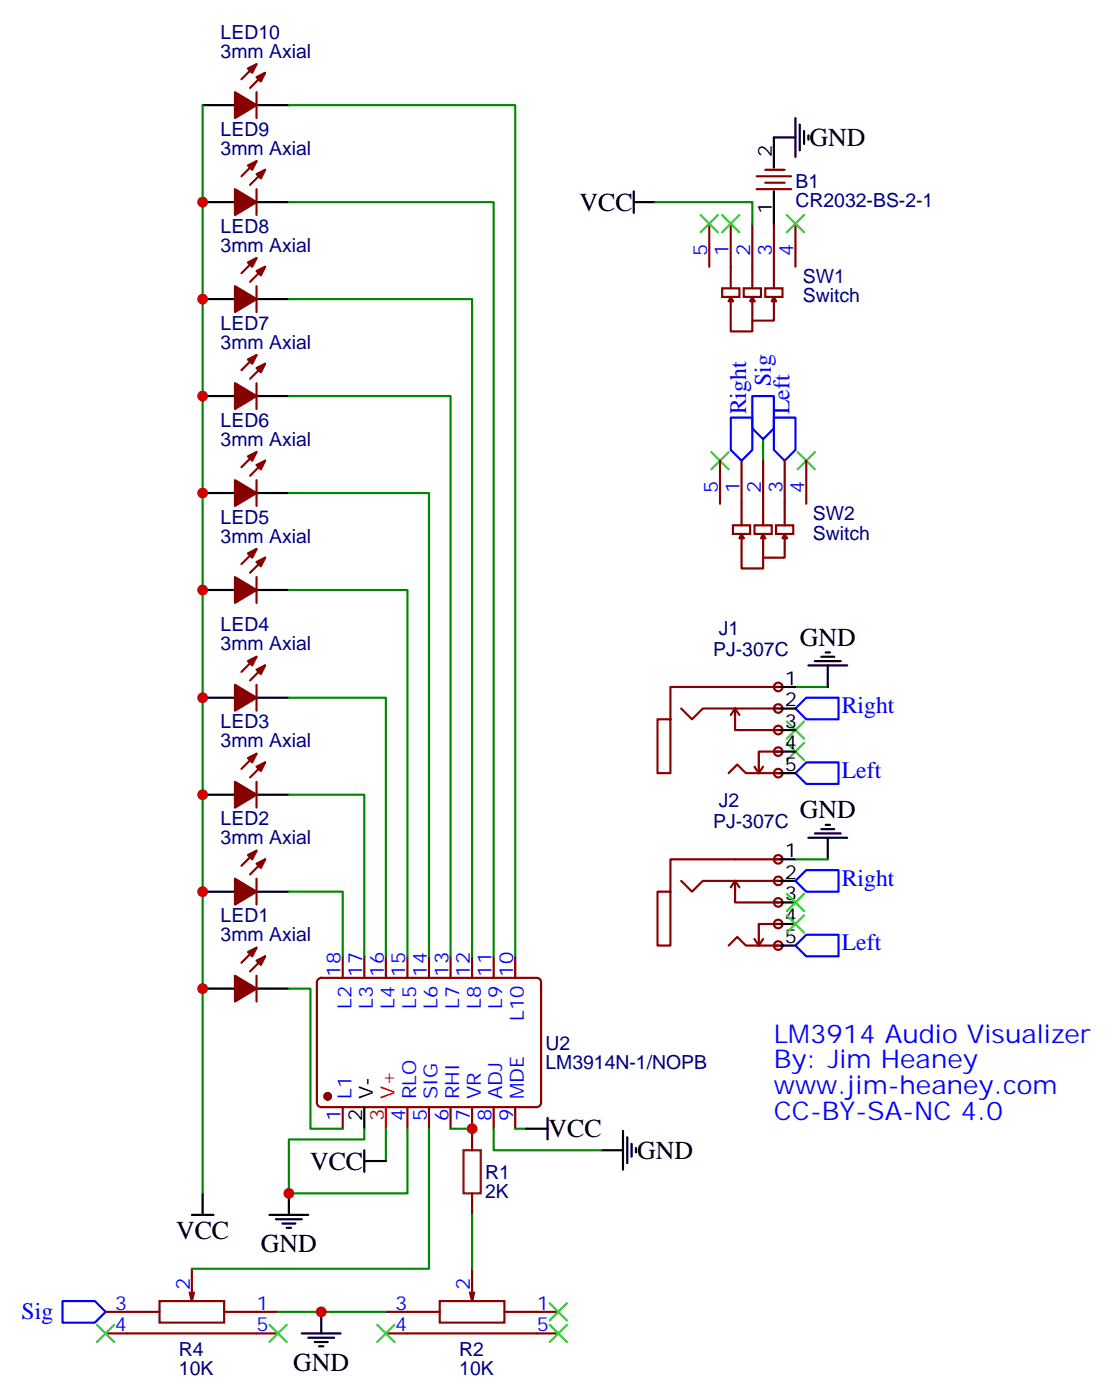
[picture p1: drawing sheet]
<svg xmlns="http://www.w3.org/2000/svg" width="183mm" height="229mm" viewBox="0 0 183 229" stroke-linecap="round" stroke-linejoin="round" font-family="sans-serif">
<path d="M116.4 74l2.8 2.8M119.2 74l-2.8 2.8M130.5 74l2.8 2.8M133.3 74l-2.8 2.8" fill="none" stroke="#3c3" stroke-width=".35"/>
<path d="M124.9 71.9v3.5" fill="none" stroke="#008700" stroke-width=".35"/>
<path d="M119.6 68.4h3.5v5.3l-1.7 1.7-1.8-1.7zM123.1 64.8h3.5v5.3l-1.7 1.8-1.8-1.8zM126.6 68.4h3.6v5.3l-1.8 1.7-1.8-1.7zM10.2 213h5.3l1.8 1.8-1.8 1.7h-5.3z" fill="none" stroke="#00f" stroke-width=".35"/>
<g fill="none" stroke="#870000" stroke-width=".35">
<path d="M117.8 75.4v7.1M121.4 75.4v10.6M124.9 75.4v10.6M128.4 75.4v10.6M131.9 75.4v7.1M119.9 86h2.9v1.4h-2.9zM121.4 87.4l.3 .7h-.7zM123.5 86h2.8v1.4h-2.8zM124.9 87.4v5.7h-3.5v-5.3M124.9 87.4l.3 .7h-.7zM127 86h2.8v1.4h-2.8zM128.4 87.4v3.9h-3.5"/>
<path d="M128.4 87.4l.4 .7h-.7z"/>
</g>
<g fill="#f0f0f0" stroke="#870000" stroke-width=".35">
<circle cx="127.4" cy="154.8" r=".71"/>
<circle cx="127.4" cy="151.3" r=".71"/>
<circle cx="127.4" cy="147.7" r=".71"/>
<circle cx="127.4" cy="144.2" r=".71"/>
<circle cx="127.4" cy="140.7" r=".71"/>
</g>
<g fill="none" stroke="#000" stroke-width=".35">
<path d="M132.3 108.9h6.3M133.3 108.2h4.3M134.4 107.5h2.1M135.1 106.8h.7M135.5 108.9v3.6M132.3 137.2h6.3M133.3 136.5h4.3M134.4 135.7h2.1M135.1 135h.7M135.5 137.2v3.5M126.6 140.7h3.6M126.6 144.2h3.6"/>
<path d="M126.6 147.7h3.6M126.6 151.3h3.6M126.6 154.8h3.6"/>
</g>
<path d="M111.5 144.2l1.7 1.8 1.8-1.8h12.4M119.2 154.8l1.4-1.4 1.5 1.4h5.3M120.3 144.2v3.5h7.1M120.3 144.2l-.7 1.1M120.3 144.2l.7 1.1M123.5 153.7l.7 1.1M124.9 153.7l-.7 1.1M127.4 151.3h-3.2v3.5M127.4 140.7h-17.7v5.3h-2.1v8.8h2.1v-8.8" fill="none" stroke="#870000" stroke-width=".35"/>
<path d="M130.2 112.5h5.3M130.2 140.7h5.3" fill="none" stroke="#008700" stroke-width=".35"/>
<path d="M130.2 116l1.7-1.8h5.3v3.6h-5.3zM130.2 126.6l1.7-1.8h5.3v3.5h-5.3zM130.2 154.8l1.7-1.8h5.3v3.6h-5.3zM131.9 142.5h5.3v3.5h-5.3l-1.7-1.8z" fill="none" stroke="#00f" stroke-width=".35"/>
<path d="M128.8 118.1l2.8 2.8M131.6 118.1l-2.8 2.8M128.8 121.6l2.8 2.9M131.6 121.6l-2.8 2.9M128.8 146.3l2.8 2.9M128.8 149.9l2.8 2.8M131.6 146.3l-2.8 2.9M131.6 149.9l-2.8 2.8" fill="none" stroke="#3c3" stroke-width=".35"/>
<g fill="#f0f0f0" stroke="#870000" stroke-width=".35">
<circle cx="127.4" cy="126.6" r=".71"/>
<circle cx="127.4" cy="123" r=".71"/>
<circle cx="127.4" cy="119.5" r=".71"/>
<circle cx="127.4" cy="116" r=".71"/>
<circle cx="127.4" cy="112.5" r=".71"/>
</g>
<g fill="none" stroke="#000" stroke-width=".35">
<path d="M33.2 17.2h5.3M42 17.2h5.3M130.2 19.3v6.4M33.2 33.1h5.3M42 33.1h5.3M103.7 33.1h3.5M103.7 31.3v3.6M126.6 31.3v5.3M130.2 22.5h-3.6v4.9M130.9 20.4v4.2M131.6 21.4v2.2M132.3 22.2v.7"/>
<path d="M33.2 49h5.3M42 49h5.3M33.2 64.8h5.3M42 64.8h5.3M33.2 96.6h5.3M33.2 80.7h5.3M42 96.6h5.3M42 80.7h5.3M33.2 114.2h5.3M42 114.2h5.3M126.6 112.5h3.6M126.6 116h3.6"/>
<path d="M126.6 119.5h3.6M33.2 130.1h5.3M42 130.1h5.3M126.6 123h3.6M126.6 126.6h3.6M33.2 146h5.3M42 146h5.3M33.2 161.9h5.3M42 161.9h5.3M31.4 198.9h3.5M33.2 195.4v3.5M44.1 198.9h6.3"/>
<path d="M45.2 199.6h4.2M47.3 195.4v3.5M59.6 181.3v3.5M59.6 188.3v3.5M59.6 190.1h3.5M86.1 184.8h3.5M89.6 183v3.5M98.4 188.3h3.6M102 185.1v6.4M102.7 186.2v4.2M103.4 187.3v2.1M104.1 188v.7"/>
<path d="M46.2 200.3h2.1M46.9 201h.7M49.4 218.3h6.3M50.4 219h4.3M51.5 219.7h2.1M52.6 214.8v3.5M52.2 220.4h.7"/>
</g>
<g fill="none" stroke="#870000" stroke-width=".35">
<path d="M42 15.1v4.2M42 10.5l-2.5 2.5M43.4 11.9l-2.5 2.5M42 31v4.2M42 26.4l-2.5 2.5M43.4 27.8l-2.5 2.5M116.1 36.6v7.1M119.6 36.6v10.6M123.1 36.6v10.6M123.8 31h5.7M123.8 28.9h5.7M125.2 29.9h3.2"/>
<path d="M125.2 27.8h3.2M126.6 36.6v10.6M130.2 36.6v7.1M42 46.8v4.3M42 58.1l-2.5 2.5M42 42.3l-2.5 2.4M43.4 59.5l-2.5 2.5M43.4 43.7l-2.5 2.4M118.2 47.2h2.8v1.4h-2.8zM119.6 48.6l.3 .7h-.7zM121.7 47.2h2.8v1.4h-2.8zM123.1 48.6v5.7h-3.5v-5.3"/>
<path d="M123.1 48.6l.4 .7h-.7zM125.2 47.2h2.9v1.4h-2.9zM126.6 48.6v3.9h-3.5M126.6 48.6l.4 .7h-.7zM42 62.7v4.3M42 78.6v4.2M42 74l-2.5 2.5M43.4 75.4l-2.5 2.5M42 94.5v4.2M42 89.9l-2.5 2.5M43.4 91.3l-2.5 2.5M42 112.1v4.2"/>
<path d="M42 107.5l-2.5 2.5M43.4 108.9l-2.5 2.5M111.5 116l1.7 1.8 1.8-1.8h12.4M120.3 116v3.5h7.1M120.3 116l-.7 1.1M120.3 116l.7 1.1M127.4 112.5h-17.7v5.3h-2.1v8.8h2.1v-8.8M42 139.3l-2.5 2.4M42 128v4.2M42 123.4l-2.5 2.5M43.4 124.8l-2.5 2.5M119.2 126.6l1.4-1.4 1.5 1.4h5.3"/>
<path d="M123.5 125.5l.7 1.1M124.9 125.5l-.7 1.1M127.4 123h-3.2v3.6M42 143.9v4.2M42 159.7v4.3M42 155.2l-2.5 2.4M43.4 140.7l-2.5 2.5M43.4 156.6l-2.5 2.4M56.1 156.6v3.5M59.6 156.6v3.5M63.1 156.6v3.5M66.7 156.6v3.5"/>
<path d="M70.2 156.6v3.5M73.7 156.6v3.5M77.3 156.6v3.5M80.8 156.6v3.5M84.3 156.6v3.5M52.1 160.3l.5-.2h35.2a.71 .71 0 0 1 .7 .7v19.8a.76 .76 0 0 1-.7 .7h-35.2a.76 .76 0 0 1-.7-.7v-19.8zM56.1 181.3v3.5M66.7 181.3v3.5M70.2 181.3v3.5M73.7 181.3v3.5M77.3 181.3v7M77.3 195.4v3.5"/>
<path d="M80.8 181.3v3.5M84.3 181.3v3.5M17.3 218.3h28.2M17.3 214.8h8.8M26.1 213h10.6v3.5h-10.6zM31 211.6l.4 1.4M31.4 207.7v5.3l.3-1.4M36.7 214.8h8.8M63.1 218.3h28.3M63.1 214.8h8.9M72 213h10.5v3.5h-10.5zM76.9 211.6l.4 1.4"/>
<path d="M77.3 207.7v5.3l.3-1.4M82.5 214.8h8.9"/>
</g>
<g fill="#870000" stroke="#870000" stroke-width=".35">
<path d="M38.5 143.9l3.5 2.1-3.5 2.1z"/>
<path d="M42 141.4l1.4-.7-.7 1.4z"/>
<path d="M40.6 140l1.4-.7-.7 1.4z"/>
<path d="M38.5 159.7l3.5 2.2-3.5 2.1z"/>
<path d="M42 157.3l1.4-.7-.7 1.4z"/>
<path d="M40.6 155.9l1.4-.7-.7 1.4z"/>
<path d="M38.5 128l3.5 2.1-3.5 2.1z"/>
<path d="M42 125.5l1.4-.7-.7 1.4z"/>
<path d="M40.6 124.1l1.4-.7-.7 1.4z"/>
<path d="M38.5 112.1l3.5 2.1-3.5 2.1z"/>
<path d="M42 109.6l1.4-.7-.7 1.4z"/>
<path d="M40.6 108.2l1.4-.7-.7 1.4z"/>
<path d="M38.5 94.5l3.5 2.1-3.5 2.1z"/>
<path d="M42 92l1.4-.7-.7 1.4z"/>
<path d="M40.6 90.6l1.4-.7-.7 1.4z"/>
<path d="M38.5 78.6l3.5 2.1-3.5 2.1z"/>
<path d="M42 76.1l1.4-.7-.7 1.4z"/>
<path d="M40.6 74.7l1.4-.7-.7 1.4z"/>
<path d="M38.5 62.7l3.5 2.1-3.5 2.2z"/>
<path d="M42 60.3l1.4-.8-.7 1.5z"/>
<path d="M40.6 58.8l1.4-.7-.7 1.4z"/>
<path d="M38.5 46.8l3.5 2.2-3.5 2.1z"/>
<path d="M42 44.4l1.4-.7-.7 1.4z"/>
<path d="M40.6 43l1.4-.7-.7 1.4z"/>
<path d="M38.5 31l3.5 2.1-3.5 2.1z"/>
<path d="M42 28.5l1.4-.7-.7 1.4z"/>
<path d="M40.6 27.1l1.4-.7-.7 1.4z"/>
<path d="M38.5 15.1l3.5 2.1-3.5 2.1z"/>
<path d="M42 12.6l1.4-.7-.7 1.4z"/>
<path d="M40.6 11.2l1.4-.7-.7 1.4z"/>
<circle cx="53.6" cy="179.5" r=".53"/>
</g>
<path d="M63.1 181.3v3.5" fill="none" stroke="#f00" stroke-width=".35"/>
<g fill="none" stroke="#008700" stroke-width=".35">
<path d="M33.2 17.2v178.2M47.3 17.2h37v139.4M47.3 33.1h33.5v123.5M107.2 33.1h15.9v3.5M47.3 49h30v107.6M47.3 64.8h26.4v91.8M47.3 96.6h19.4v60M47.3 80.7h22.9v75.9M47.3 114.2h15.8v42.4M47.3 130.1h12.3v26.5M47.3 146h8.8v10.6M47.3 161.9h3.5v22.9h5.3"/>
<path d="M59.6 184.8v1.7h-12.3v8.9h19.4v-10.6M63.1 184.8v5.3M70.2 184.8v22.9h-38.8M73.7 184.8h3.6M77.3 198.9v8.8M80.8 184.8v3.5h17.6M84.3 184.8h1.8M45.5 214.8h17.6"/>
</g>
<path d="M75.8 188.3h2.9v7.1h-2.9z" fill="none" stroke="#a10000" stroke-width=".35"/>
<g fill="none" stroke="#3c3" stroke-width=".35">
<path d="M114.7 35.2l2.8 2.8M117.5 35.2l-2.8 2.8M118.2 35.2l2.8 2.8M121 35.2l-2.8 2.8M128.8 35.2l2.8 2.8M131.6 35.2l-2.8 2.8M15.9 216.9l2.8 2.8M18.7 216.9l-2.8 2.8M44.1 216.9l2.8 2.8M46.9 216.9l-2.8 2.8M61.7 216.9l2.9 2.8M64.6 216.9l-2.9 2.8"/>
<path d="M90 213.4l2.8 2.8M90 216.9l2.8 2.8M92.8 213.4l-2.8 2.8M92.8 216.9l-2.8 2.8"/>
</g>
<g fill="#c00">
<circle cx="47.3" cy="195.4" r=".88"/>
<circle cx="33.2" cy="146" r=".88"/>
<circle cx="33.2" cy="161.9" r=".88"/>
<circle cx="33.2" cy="130.1" r=".88"/>
<circle cx="33.2" cy="114.2" r=".88"/>
<circle cx="33.2" cy="96.6" r=".88"/>
<circle cx="33.2" cy="80.7" r=".88"/>
<circle cx="33.2" cy="64.8" r=".88"/>
<circle cx="33.2" cy="49" r=".88"/>
<circle cx="33.2" cy="33.1" r=".88"/>
<circle cx="77.3" cy="184.8" r=".88"/>
<circle cx="52.6" cy="214.8" r=".88"/>
</g>
<g font-size="4.2">
<text x="132.5" y="23.9">GND</text>
<text x="94.8" y="34.5">VCC</text>
<text x="130.9" y="105.7">GND</text>
<text x="130.9" y="133.9">GND</text>
<text x="50.7" y="191.5">VCC</text>
<text x="89.8" y="186.2">VCC</text>
<text x="104.2" y="189.7">GND</text>
<text x="28.8" y="202.9">VCC</text>
<text x="42.7" y="205">GND</text>
<text x="48" y="224.4">GND</text>
</g>
<g font-size="4.2" fill="#00f">
<text x="126.6" y="170.7">LM3914 Audio Visualizer</text>
<text x="126.6" y="174.9">By: Jim Heaney</text>
<text x="126.6" y="179.1">www.jim-heaney.com</text>
<text x="126.6" y="183.4">CC-BY-SA-NC 4.0</text>
</g>
<g font-size="3.9" fill="#00f">
<text x="126.1" y="63.2" transform="rotate(-90 126.1 63.2)">Sig</text>
<text x="122.1" y="67.8" transform="rotate(-90 122.1 67.8)">Right</text>
<text x="129.2" y="67.8" transform="rotate(-90 129.2 67.8)">Left</text>
<text x="137.8" y="116.8">Right</text>
<text x="137.8" y="127.4">Left</text>
<text x="137.8" y="145">Right</text>
<text x="137.8" y="155.6">Left</text>
<text x="3.5" y="216">Sig</text>
</g>
<g font-size="3.2" fill="#000080">
<text x="36.1" y="9.5">3mm Axial</text>
<text x="36.1" y="6.3">LED10</text>
<text x="36.1" y="22.2">LED9</text>
<text x="36.1" y="25.3">3mm Axial</text>
<text x="130.2" y="33.9">CR2032-BS-2-1</text>
<text x="130.2" y="30.7">B1</text>
<text x="36.1" y="41.2">3mm Axial</text>
<text x="36.1" y="38.1">LED8</text>
<text x="131.4" y="46.4">SW1</text>
<text x="36.1" y="54">LED7</text>
<text x="131.4" y="49.5">Switch</text>
<text x="36.1" y="57.1">3mm Axial</text>
<text x="36.1" y="69.8">LED6</text>
<text x="36.1" y="73">3mm Axial</text>
<text x="36.1" y="88.8">3mm Axial</text>
<text x="36.1" y="85.7">LED5</text>
<text x="133" y="88.4">Switch</text>
<text x="133" y="85.2">SW2</text>
<text x="36.1" y="106.5">3mm Axial</text>
<text x="36.1" y="103.3">LED4</text>
<text x="116.7" y="107.3">PJ-307C</text>
<text x="117.6" y="103.9">J1</text>
<text x="36.1" y="119.2">LED3</text>
<text x="36.1" y="122.3">3mm Axial</text>
<text x="36.1" y="135.1">LED2</text>
<text x="116.7" y="135.6">PJ-307C</text>
<text x="117.6" y="132.2">J2</text>
<text x="36.1" y="138.2">3mm Axial</text>
<text x="36.1" y="154.1">3mm Axial</text>
<text x="36.1" y="151">LED1</text>
<text x="89.3" y="171.9">U2</text>
<text x="89.3" y="175">LM3914N-1/NOPB</text>
<text x="79.4" y="196.2">2K</text>
<text x="79.4" y="193">R1</text>
<text x="29.3" y="225.2">10K</text>
<text x="29.3" y="222">R4</text>
<text x="75.2" y="225.2">10K</text>
<text x="75.2" y="222">R2</text>
</g>
<g font-size="3.2">
<text x="126.3" y="25.7" transform="rotate(-90 126.3 25.7)">2</text>
<text x="126.3" y="35.1" transform="rotate(-90 126.3 35.1)">1</text>
<text x="128.4" y="112.1">1</text>
<text x="128.4" y="115.6">2</text>
<text x="128.4" y="119.2">3</text>
<text x="128.4" y="122.7">4</text>
<text x="128.4" y="126.2">5</text>
<text x="128.4" y="140.3">1</text>
<text x="128.4" y="143.9">2</text>
<text x="128.4" y="147.4">3</text>
<text x="128.4" y="150.9">4</text>
<text x="128.4" y="154.4">5</text>
<text x="61" y="180" transform="rotate(-90 61 180)">V-</text>
<text x="59.3" y="183.4" transform="rotate(-90 59.3 183.4)">2</text>
</g>
<g font-size="3.2" fill="#00f">
<text x="115.7" y="41.9" transform="rotate(-90 115.7 41.9)">5</text>
<text x="119.2" y="41.9" transform="rotate(-90 119.2 41.9)">1</text>
<text x="122.8" y="41.9" transform="rotate(-90 122.8 41.9)">2</text>
<text x="126.3" y="41.9" transform="rotate(-90 126.3 41.9)">3</text>
<text x="129.8" y="41.9" transform="rotate(-90 129.8 41.9)">4</text>
<text x="117.5" y="80.7" transform="rotate(-90 117.5 80.7)">5</text>
<text x="121" y="80.7" transform="rotate(-90 121 80.7)">1</text>
<text x="124.5" y="80.7" transform="rotate(-90 124.5 80.7)">2</text>
<text x="128.1" y="80.7" transform="rotate(-90 128.1 80.7)">3</text>
<text x="131.6" y="80.7" transform="rotate(-90 131.6 80.7)">4</text>
<text x="55.7" y="159.9" transform="rotate(-90 55.7 159.9)">18</text>
<text x="59.3" y="159.9" transform="rotate(-90 59.3 159.9)">17</text>
<text x="62.8" y="159.9" transform="rotate(-90 62.8 159.9)">16</text>
<text x="66.3" y="159.9" transform="rotate(-90 66.3 159.9)">15</text>
<text x="69.8" y="159.9" transform="rotate(-90 69.8 159.9)">14</text>
<text x="73.4" y="159.9" transform="rotate(-90 73.4 159.9)">13</text>
<text x="76.9" y="159.9" transform="rotate(-90 76.9 159.9)">12</text>
<text x="80.4" y="159.9" transform="rotate(-90 80.4 159.9)">11</text>
<text x="84" y="159.9" transform="rotate(-90 84 159.9)">10</text>
<text x="57.5" y="165.2" transform="rotate(-90 57.5 165.2)">L2</text>
<text x="61" y="165.2" transform="rotate(-90 61 165.2)">L3</text>
<text x="64.6" y="165.2" transform="rotate(-90 64.6 165.2)">L4</text>
<text x="68.1" y="165.2" transform="rotate(-90 68.1 165.2)">L5</text>
<text x="71.6" y="165.2" transform="rotate(-90 71.6 165.2)">L6</text>
<text x="75.1" y="165.2" transform="rotate(-90 75.1 165.2)">L7</text>
<text x="78.7" y="165.2" transform="rotate(-90 78.7 165.2)">L8</text>
<text x="82.2" y="165.2" transform="rotate(-90 82.2 165.2)">L9</text>
<text x="85.7" y="167.2" transform="rotate(-90 85.7 167.2)">L10</text>
<text x="57.5" y="180" transform="rotate(-90 57.5 180)">L1</text>
<text x="68.1" y="180" transform="rotate(-90 68.1 180)">RLO</text>
<text x="71.6" y="180" transform="rotate(-90 71.6 180)">SIG</text>
<text x="75.1" y="180" transform="rotate(-90 75.1 180)">RHI</text>
<text x="78.7" y="180" transform="rotate(-90 78.7 180)">VR</text>
<text x="82.2" y="180" transform="rotate(-90 82.2 180)">ADJ</text>
<text x="85.7" y="180" transform="rotate(-90 85.7 180)">MDE</text>
<text x="55.7" y="183.4" transform="rotate(-90 55.7 183.4)">1</text>
<text x="66.3" y="183.4" transform="rotate(-90 66.3 183.4)">4</text>
<text x="69.8" y="183.4" transform="rotate(-90 69.8 183.4)">5</text>
<text x="73.4" y="183.4" transform="rotate(-90 73.4 183.4)">6</text>
<text x="76.9" y="183.4" transform="rotate(-90 76.9 183.4)">7</text>
<text x="80.4" y="183.4" transform="rotate(-90 80.4 183.4)">8</text>
<text x="84" y="183.4" transform="rotate(-90 84 183.4)">9</text>
<text x="18.8" y="214.4">3</text>
<text x="31" y="211.2" transform="rotate(-90 31 211.2)">2</text>
<text x="42" y="214.4">1</text>
<text x="64.7" y="214.4">3</text>
<text x="76.9" y="211.2" transform="rotate(-90 76.9 211.2)">2</text>
<text x="87.8" y="214.4">1</text>
<text x="18.8" y="217.9">4</text>
<text x="42" y="217.9">5</text>
<text x="64.7" y="217.9">4</text>
<text x="87.8" y="217.9">5</text>
</g>
<g font-size="3.2" fill="#f00">
<text x="64.6" y="180" transform="rotate(-90 64.6 180)">V+</text>
<text x="62.8" y="183.4" transform="rotate(-90 62.8 183.4)">3</text>
</g>
</svg>
